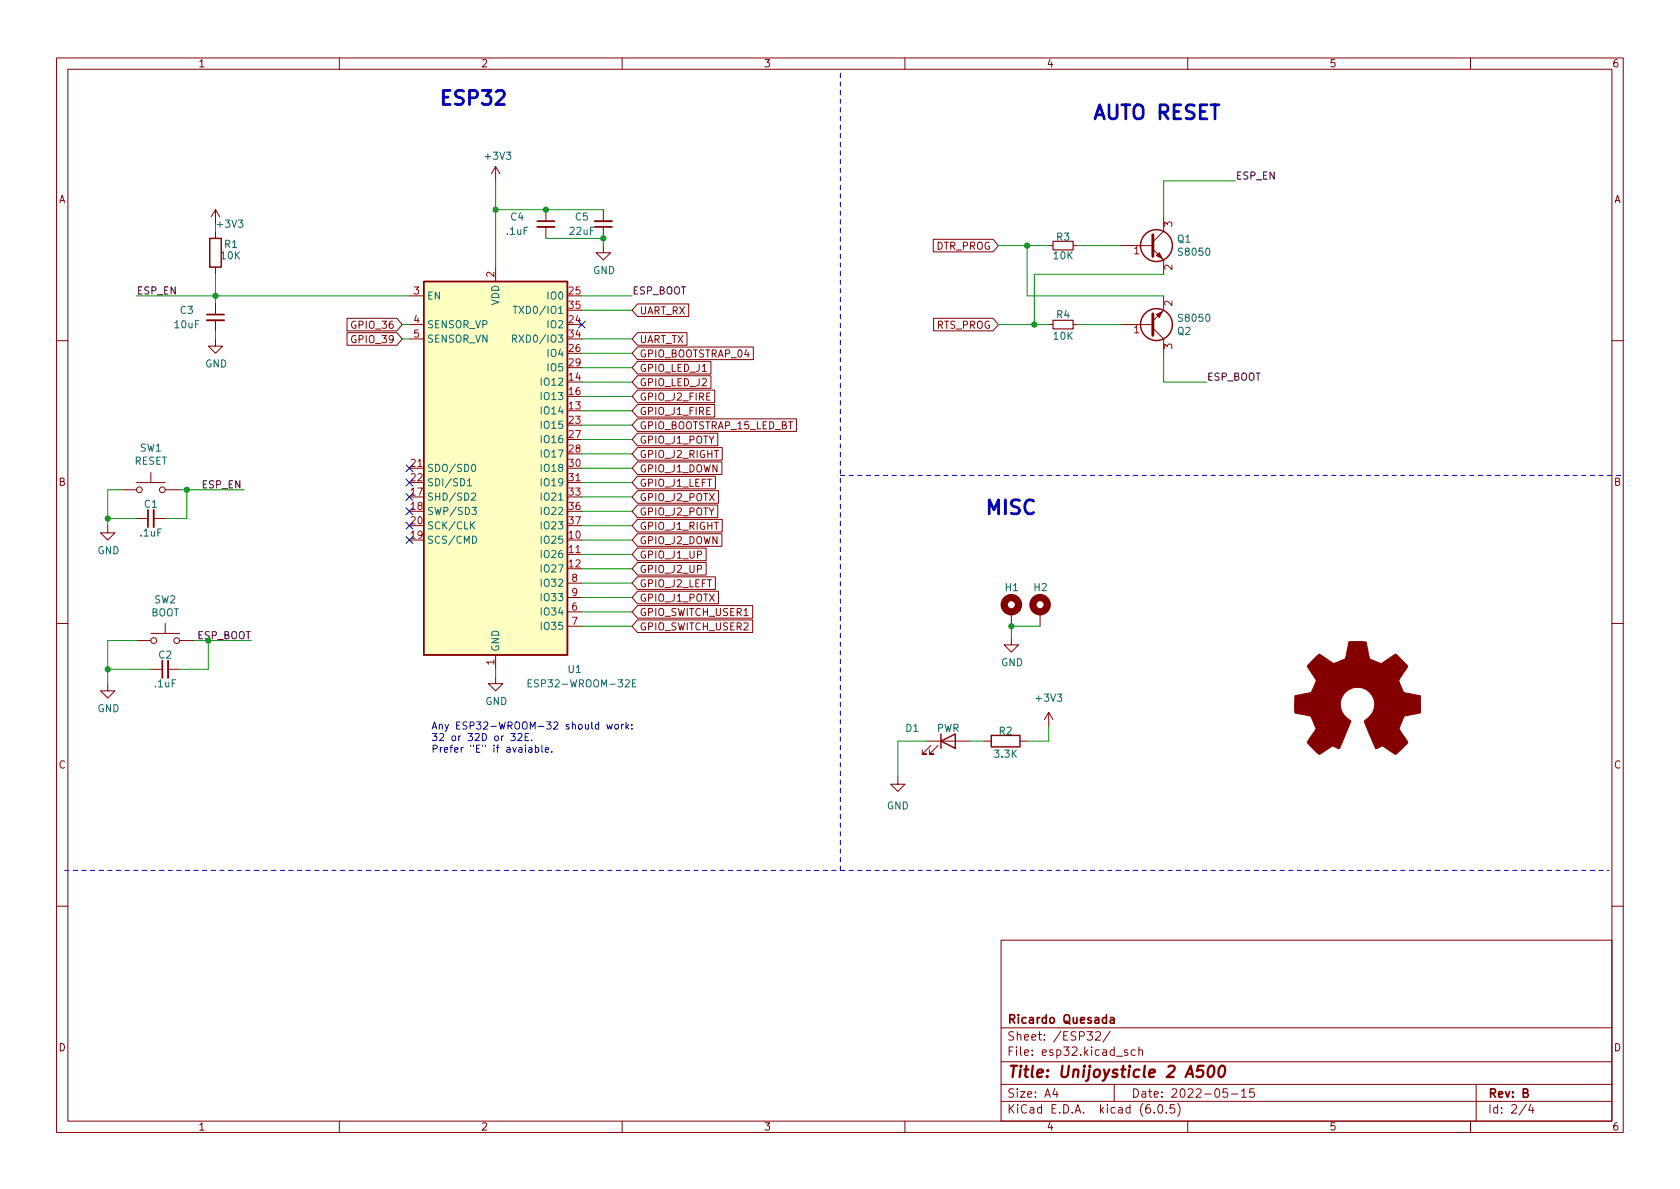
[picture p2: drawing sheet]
<svg xmlns="http://www.w3.org/2000/svg" width="297mm" height="210mm" viewBox="0 0 297 210" stroke-linecap="round" stroke-linejoin="round" font-family="sans-serif">
<g fill="none" stroke="#840000" stroke-width=".18">
<path d="M10 10.2h277v190.1h-277zM12 12.2h273v186.1h-273zM60 10.2v2M110 10.2v2M160 10.2v2M210 10.2v2M260 10.2v2M38.1 37.1v2.5M38.1 37.1l-.8 1.2M38.1 37.1l.8 1.2M87.6 29.5l-.7 1.2M87.6 29.5v2.5"/>
<path d="M87.6 29.5l.8 1.2M96.5 37.1v2M106.7 37.1v2M205.7 38.3v2.6l-1.9 1.9M38.1 59.9v1.3h1.3l-1.3 1.3-1.3-1.3h1.3M38.1 40.9v1.3M38.1 47.2v1.3M38.1 53.6v2M38.1 56.6v2.1M61.4 58.8h8.8l.9 1.1-.9 1.1h-8.8zM61.4 56.3h8.8l.9 1.1-.9 1.1h-8.8zM72.4 57.4h2.5"/>
<path d="M72.4 52.3h2.5M72.4 59.9h2.5M87.6 47.2v2.6M96.5 40.1v2.1M106.7 43.4v1.3h1.2l-1.2 1.3-1.3-1.3h1.3M106.7 40.1v2.1M112.7 58.8h8.8v2.2h-8.8l-.9-1.1zM112.7 53.7h9.1v2.3h-9.1l-.9-1.1zM165 42.3h10.6l.9 1.1-.9 1.1h-10.6zM165.1 56.3h10.5l.9 1.1-.9 1.1h-10.5zM185.4 57.4h.8M185.4 43.4h.8"/>
<path d="M189.7 57.4h.8M189.7 43.4h.8M198.1 57.4h5.7M198.1 43.4h5.7M203.8 44.1l1.9 1.9v2.5M203.8 58l1.9 1.9v2.6M205.7 52.3v2.6l-1.9 1.9M10 60.2h2M112.7 79.1h15v2.3h-15l-.9-1.1zM112.7 66.4h13v2.3h-13l-.9-1.1zM112.7 61.4h20.5v2.2h-20.5l-.9-1.1zM112.7 63.9h13v2.2h-13l-.9-1.1z"/>
<path d="M112.7 74.1h28.1v2.2h-28.1l-.9-1.1zM112.7 71.5h13.7v2.2h-13.7l-.9-1.1zM112.7 76.6h14.2v2.2h-14.2l-.9-1.1zM112.7 69h13.7v2.2h-13.7l-.9-1.1zM285 60.2h2M19 93v1.2h1.3l-1.3 1.3-1.2-1.3h1.2M21.6 86.6h2.5M24.1 91.7h2.1M24.1 85.3h5.1M26.7 83.6v1.7M27.2 91.7h2M29.2 86.6h2.5"/>
<path d="M72.4 82.8h2.5M100.3 98h2.6M100.3 85.3h2.6M112.7 86.8h14.3v2.2h-14.3l-.9-1.1zM112.7 84.2h13.8v2.2h-13.8l-.9-1.1zM112.7 89.3h14.2v2.2h-14.2l-.9-1.1zM112.7 94.4h14.9v2.2h-14.9l-.9-1.1zM112.7 81.7h14.9v2.2h-14.9l-.9-1.1zM112.7 91.8h15v2.3h-15l-.9-1.1zM112.7 99.5h12.2v2.2h-12.2l-.9-1.1zM112.7 96.9h12.2v2.2h-12.2l-.9-1.1zM10 110.2h2"/>
<path d="M24.1 113.3h2.6M26.7 112h5M26.7 118.4h2M29.2 110.2v1.8M29.7 118.4h2M31.7 113.3h2.6M87.6 119.6v1.3h1.3l-1.3 1.3-1.2-1.3h1.2M87.6 115.8v2.6M100.3 108.2h2.6M100.3 110.7h2.6M100.3 103.1h2.6M100.3 105.7h2.6"/>
<path d="M112.7 102h13.8v2.2h-13.8l-.9-1.1zM112.7 104.5h14.3v2.3h-14.3l-.9-1.1zM112.7 109.6h20.4v2.2h-20.4l-.9-1.1zM112.7 107.1h20.4v2.2h-20.4l-.9-1.1zM178.8 112.8v1.2h1.3l-1.3 1.3-1.3-1.3h1.3M178.8 108.2v2.5M183.9 108.2v2.5M285 110.2h2M19 120.9v1.3h1.3l-1.3 1.2-1.2-1.2h1.2M158.7 137.4v1.3h1.3l-1.3 1.2-1.2-1.2h1.2M163.8 131.1h7.6M164.6 131.8l-1.5 1.5h.7h-.7v-.7"/>
<path d="M165.9 131.8l-1.6 1.5h.8h-.8v-.7M174 131.1h1.3M180.3 131.1h1.3M185.4 126l-.7 1.2M185.4 126v2.5M185.4 126l.8 1.2M10 160.2h2M177 166.3h108v32h-108zM285 160.2h2M60 198.3v2M110 198.3v2M160 198.3v2"/>
<path d="M177 194.8h108M177 191.8h108M177 187.8h108M177 181.8h108M186.5 192.5l-.4 1h1M186.9 193v1M192.2 182.4h.9l-.5 .6 .5 .1v.7l-.2 .1h-.5l-.2-.1M193.7 182.6l.6-.2 .2 .2 .1 .3-1 1h1M196.3 182.4l-1.3 1.9M197 191.8v3M199.4 185.7l-.4-.1-.2 .2 .1 .3 .5 .1v.4h-.6M200.7 185.7l-.4-.1-.3 .3v.4l.1 .3h.6"/>
<path d="M201.4 185.8l.2-.2 .3 .1 .1 .9M201.4 185.1v1.5M204.1 196.7v.1M204.9 195.4l.2-.1a.81 .81 0 0 1 .6 .7 .81 .81 0 0 1-.3 .8h-.2a.81 .81 0 0 1-.6-.6 .81 .81 0 0 1 .3-.8zM206.2 196.7v.1M207.6 195.3h-.7v.7l.2-.1 .5 .1 .1 .2-.1 .5-.2 .1-.5-.1M208.2 195.1a1.72 1.72 0 0 1 0 2.3M210 198.3v2M217 192.5h-.7l-.1 .7 .2-.1 .5 .1 .2 .2-.1 .5-.2 .1-.6-.1M217.7 193.5h1.2M219.5 193l.4-.5v1.5M219.5 194h.9"/>
<path d="M221.7 192.5h-.7l-.1 .7 .2-.1 .5 .1 .2 .2-.1 .5-.2 .1-.6-.1M260 198.3v2M261 191.8v6.5M269.9 195.3l-1.3 1.9M270.6 195.3l-.3 1h.9M271 195.8v1"/>
<circle cx="24.6" cy="86.6" r=".51"/>
<circle cx="28.7" cy="86.6" r=".51"/>
<circle cx="27.2" cy="113.3" r=".51"/>
<circle cx="31.2" cy="113.3" r=".51"/>
</g>
<path d="M212.8 188.5h-.9l-.3 .9 .4-.2 .6 .1 .2 .3-.2 .7-.3 .2h-.5l-.3-.2M213.8 188.7a.46 .46 0 0 1 .5-.2 .46 .46 0 0 1 .4 .3 1.15 1.15 0 0 1-.8 1.7l-.2-.1a1.54 1.54 0 0 1 .1-1.7zM215.7 188.7a.46 .46 0 0 1 .5-.2 .46 .46 0 0 1 .4 .3 1.15 1.15 0 0 1-.8 1.7l-.2-.1a1.54 1.54 0 0 1 .1-1.7z" fill="none" stroke="#840000" stroke-width=".4"/>
<path d="M95 39.1h3M36.6 55.6h3M105.2 40.1h3M26.2 90.2v3M28.7 116.8v3.1M196.3 180h.6l.1 .9M197 180.3l-.5 .1a.29 .29 0 0 0-.2 .2 .29 .29 0 0 0 .2 .3h.5" fill="none" stroke="#840000" stroke-width=".3"/>
<path d="M186.2 56.6h3.5v1.6h-3.5zM186.2 42.7h3.5v1.5h-3.5z" fill="none" stroke="#840000" stroke-width=".2"/>
<path d="M105.2 39.1h3M36.6 56.6h3M95 40.1h3M27.2 90.2v3M29.7 116.8v3.1" fill="none" stroke="#840000" stroke-width=".33"/>
<g fill="none" stroke="#840000" stroke-width=".25">
<path d="M37.1 42.2h2v5h-2zM74.9 49.8h25.4v66h-25.4zM166.4 131.1l2.5-1.3v2.5zM166.4 129.8v2.5M175.3 130h5v2.1h-5z"/>
<circle cx="204.5" cy="57.4" r="2.82"/>
<circle cx="204.5" cy="43.4" r="2.82"/>
</g>
<path d="M203.8 41.5v3.8M203.8 55.5v3.8" fill="none" stroke="#840000" stroke-width=".51"/>
<g fill="#840000" stroke="#840000" stroke-width=".18">
<path d="M205 44.7l.5 1-1-.5z"/>
<path d="M231.8 117.1l1.5-1.4 2.4 1.6a4.7 4.7 0 0 0 2.2-.8l.6-3h2.9a.92 .92 0 0 1 .3 1l.5 2 2 .9 2.5-1.7a.97 .97 0 0 1 .8 .6l1.4 1.6-1.5 2.3-.1 .2 .2 .6 .7 1.5 2.9 .5 .1 3-2.9 .6-.9 2.3 1.5 2.4-1.5 1.5a.81 .81 0 0 1-.7 .6l-2.3-1.5-1.2 .5-2-4.9a3.1 3.1 0 0 0 1.8-3.4 3.1 3.1 0 0 0-3-2.6 3.1 3.1 0 0 0-3 2.4 3.1 3.1 0 0 0 1.7 3.5l.2 .1-2.1 4.9-1.1-.5a3.5 3.5 0 0 0-1.6 1l-.8 .5-2.1-2a.93 .93 0 0 1 .4-.9l1.1-1.6-.9-2.1a3.7 3.7 0 0 0-1.9-.5l-.9-.3v-2.8a.87 .87 0 0 1 .9-.3l1.9-.5 .7-1.3a.82 .82 0 0 0 0-1.2l-1.4-2.1z"/>
<path d="M204.5 55.6l1-.5-.5 1z"/>
</g>
<g fill="none" stroke="#840000" stroke-width="1.3">
<circle cx="178.8" cy="106.9" r="1.27"/>
<circle cx="183.9" cy="106.9" r="1.27"/>
</g>
<path d="M74.9 49.8h25.4v66h-25.4z" fill="#ffffc2" stroke="#ffffc2" stroke-width=".18"/>
<g fill="none" stroke="#006464" stroke-width=".18">
<path d="M90.6 59.9l.6-.1 .1-.1v-.3l-.7-.2v1.3M90.7 54.2h.8M90.9 59.9l.4 .6M91.1 54.2v1.2M82.7 85l.3-.4v1.3M82.7 85.9h.7M83.4 87.3l.5-.1 .2 .3-.8 1h.8M83.4 92.8l.5 .7M83.4 89.7h.8l-.4 .5 .4 .1v.6l-.2 .1-.6-.1M83.5 82.2l.2-.1a.68 .68 0 0 1 .4 .6 .68 .68 0 0 1-.4 .7l-.2-.1-.1-.4zM83.6 94.8a.64 .64 0 0 1 .7 .6 .64 .64 0 0 1-.7 .7zM83.9 92.3l-.7 .7"/>
<path d="M93.4 120.8h.4M94 120.2h-.6v1.3h.6M111.8 120.8h.4M112.4 120.2h-.6v1.3h.6"/>
</g>
<g fill="none" stroke="#0000c2" stroke-width=".18">
<path d="M90.3 129.7h.8l-.4 .5 .3 .1v.6l-.1 .1-.6-.1M91.6 129.8l.5-.1 .2 .4-.8 .9h.8M92.8 130.3h.5M93.5 129.7h-.7v1.3h.7M93.5 132.2h.5l.1 .8M94 130.9v.1M94.1 132.5h-.5l-.1 .2 .1 .3h.5M94.7 132.2h.3l.3 .2-.2 .6h-.4M94.7 131.8v1.2M95.8 131.8v1l.2 .2M96.4 132.6l.6-.1v-.3h-.4l-.2 .2 .1 .6h.5M97.6 132.9v.1"/>
<path d="M107.3 128.1l.2 .8 .3-.6 .2 .6 .3-.8M108.8 128.1h.3l.3 .2v.4l-.3 .2h-.3l-.1-.2zM109.9 128.1v.8M110.3 128.1l-.4 .2M110.7 127.7v1.2M110.8 128.5l.4 .4M111.2 128.1l-.5 .5M111.7 128.8v.1M111.7 128.1v.2"/>
</g>
<path d="M148.6 12.9v141M148.6 84.1h138.4M11.4 153.9h137.2M148.6 153.9h135.9" fill="none" stroke="#0000c2" stroke-width=".18" stroke-dasharray=".8 .8"/>
<g fill="none" stroke="#009600" stroke-width=".18">
<path d="M87.6 37.1h19.1M87.6 32v15.2M218.4 32h-12.7v6.3M24.1 52.3h48.3M38.1 48.5v5.1M38.1 58.7v1.2M71.1 57.4h1.3M71.1 59.9h1.3M96.5 42.2h10.2v1.2M102.9 52.3h8.9M102.9 54.9h8.9M102.9 59.9h8.9"/>
<path d="M176.5 57.4h8.9M176.5 43.4h8.9M181.6 43.4v8.9h24.1M190.5 57.4h7.6M190.5 43.4h7.6M205.7 48.5h-22.8v8.9M102.9 67.6h8.9M102.9 72.6h8.9M102.9 77.7h8.9M102.9 75.2h8.9M102.9 65h8.9M102.9 62.5h8.9"/>
<path d="M102.9 70.1h8.9M205.7 62.5v5.1h7.7M19 91.7h5.1M21.6 86.6h-2.6v6.4M31.7 86.6h11.5M33 86.6v5.1h-3.8M102.9 93h8.9M102.9 90.4h8.9M102.9 80.3h8.9M102.9 85.3h8.9M102.9 87.9h8.9M102.9 98h8.9"/>
<path d="M102.9 82.8h8.9M102.9 95.5h8.9M19 118.4h7.7M24.1 113.3h-5.1v7.6M34.3 113.3h10.1M36.8 113.3v5.1h-5.1M87.6 118.4v1.2M102.9 103.1h8.9M102.9 105.7h8.9M102.9 110.7h8.9M102.9 108.2h8.9M102.9 100.6h8.9"/>
<path d="M183.9 110.7h-5.1v2.1M163.8 131.1h-5.1v6.3M171.4 131.1h2.6M185.4 128.5v2.6h-3.8"/>
</g>
<g fill="none" stroke="#000084" stroke-width=".18">
<path d="M102.3 56.8l1.2 1.2M103.5 56.8l-1.2 1.2M71.8 89.8l1.2 1.2M71.8 94.9l1.2 1.2M71.8 87.3l1.2 1.2M71.8 84.7l1.2 1.2M71.8 92.3l1.2 1.3M71.8 82.2l1.2 1.2M73 89.8l-1.2 1.2M73 94.9l-1.2 1.2M73 87.3l-1.2 1.2M73 84.7l-1.2 1.2"/>
<path d="M73 92.3l-1.2 1.3M73 82.2l-1.2 1.2"/>
</g>
<g fill="#009600" stroke="#009600" stroke-width=".18">
<circle cx="19" cy="118.4" r=".46"/>
<circle cx="178.8" cy="110.7" r=".46"/>
<circle cx="33" cy="86.6" r=".46"/>
<circle cx="19" cy="91.7" r=".46"/>
<circle cx="38.1" cy="52.3" r=".46"/>
<circle cx="96.5" cy="37.1" r=".46"/>
<circle cx="87.6" cy="37.1" r=".46"/>
<circle cx="106.7" cy="42.2" r=".46"/>
<circle cx="182.9" cy="57.4" r=".46"/>
<circle cx="181.6" cy="43.4" r=".46"/>
</g>
<g font-size="3.5" fill="#0000c2">
<text x="77.5" y="18.6">ESP32</text>
<text x="193" y="21.1">AUTO RESET</text>
<text x="174" y="91">MISC</text>
</g>
<text font-size="2.8" fill="#840000" x="178" y="190.6">Title: Unijoysticle 2 A500</text>
<g font-size="2.1" fill="#840000">
<text x="178" y="184">Sheet: /ESP32/</text>
<text x="178" y="181">Ricardo Quesada</text>
<text x="178" y="186.7">File: esp32.kicad_sch</text>
<text x="178" y="196.9">KiCad E.D.A. kicad (6.0.5)</text>
<text x="178" y="194.1">Size: A4</text>
<text x="200" y="194.1">Date: 2022-05-15</text>
<text x="263" y="194.1">Rev: B</text>
<text x="263" y="196.9">Id: 2/4</text>
</g>
<g font-size="1.8" fill="#840000">
<text x="35" y="11.9">1</text>
<text x="85" y="11.9">2</text>
<text x="135" y="11.9">3</text>
<text x="185" y="11.9">4</text>
<text x="235" y="11.9">5</text>
<text x="285" y="11.9">6</text>
<text x="10.3" y="35.9">A</text>
<text x="285.3" y="35.9">A</text>
<text x="165.4" y="44.2">DTR_PROG</text>
<text x="62.5" y="58.1">GPIO_36</text>
<text x="113" y="55.6">UART_RX</text>
<text x="165.5" y="58.1">RTS_PROG</text>
<text x="62.5" y="60.7">GPIO_39</text>
<text x="113" y="60.7">UART_TX</text>
<text x="113" y="63.2">GPIO_BOOTSTRAP_04</text>
<text x="113" y="65.7">GPIO_LED_J1</text>
<text x="113" y="68.3">GPIO_LED_J2</text>
<text x="113" y="70.8">GPIO_J2_FIRE</text>
<text x="113" y="75.9">GPIO_BOOTSTRAP_15_LED_BT</text>
<text x="113" y="73.4">GPIO_J1_FIRE</text>
<text x="113" y="81">GPIO_J2_RIGHT</text>
<text x="113" y="83.5">GPIO_J1_DOWN</text>
<text x="113" y="78.4">GPIO_J1_POTY</text>
<text x="10.3" y="85.9">B</text>
<text x="113" y="88.6">GPIO_J2_POTX</text>
<text x="113" y="86.1">GPIO_J1_LEFT</text>
<text x="285.3" y="85.9">B</text>
<text x="113" y="91.1">GPIO_J2_POTY</text>
<text x="113" y="93.7">GPIO_J1_RIGHT</text>
<text x="113" y="96.2">GPIO_J2_DOWN</text>
<text x="113" y="101.3">GPIO_J2_UP</text>
<text x="113" y="98.8">GPIO_J1_UP</text>
<text x="113" y="103.8">GPIO_J2_LEFT</text>
<text x="113" y="106.4">GPIO_J1_POTX</text>
<text x="113" y="111.5">GPIO_SWITCH_USER2</text>
<text x="113" y="108.9">GPIO_SWITCH_USER1</text>
<text x="10.3" y="135.9">C</text>
<text x="285.3" y="135.9">C</text>
<text x="10.3" y="185.9">D</text>
<text x="285.3" y="185.9">D</text>
<text x="35" y="199.9">1</text>
<text x="85" y="199.9">2</text>
<text x="135" y="199.9">3</text>
<text x="185" y="199.9">4</text>
<text x="235" y="199.9">5</text>
<text x="285" y="199.9">6</text>
</g>
<g font-size="1.8" fill="#006464">
<text x="85.9" y="28.2">+3V3</text>
<text x="89.6" y="41.5">.1uF</text>
<text x="90.3" y="39">C4</text>
<text x="100.8" y="41.5">22uF</text>
<text x="101.7" y="39">C5</text>
<text x="39.1" y="45.8">10K</text>
<text x="39.7" y="43.8">R1</text>
<text x="186.3" y="45.8">10K</text>
<text x="186.8" y="42.5">R3</text>
<text x="208.2" y="42.9">Q1</text>
<text x="208.6" y="45.2">S8050</text>
<text x="75.4" y="53">EN</text>
<text x="97" y="53">IO0</text>
<text x="104.8" y="48.5">GND</text>
<text x="31" y="58">10uF</text>
<text x="31.9" y="55.5">C3</text>
<text x="75.4" y="58">SENSOR_VP</text>
<text x="88.3" y="54" transform="rotate(-90 88.3 54)">VDD</text>
<text x="92" y="55.5">TXD0/IO1</text>
<text x="97" y="58">IO2</text>
<text x="186.8" y="56.3">R4</text>
<text x="208.2" y="59.2">Q2</text>
<text x="208.6" y="56.9">S8050</text>
<text x="36.3" y="65">GND</text>
<text x="75.4" y="60.6">SENSOR_VN</text>
<text x="91.8" y="60.6">RXD0/IO3</text>
<text x="97" y="63.1">IO4</text>
<text x="97" y="65.7">IO5</text>
<text x="186.3" y="60.1">10K</text>
<text x="96" y="68.2">IO12</text>
<text x="96" y="70.7">IO13</text>
<text x="96" y="73.3">IO14</text>
<text x="96" y="75.8">IO15</text>
<text x="23.7" y="82.2">RESET</text>
<text x="24.8" y="79.9">SW1</text>
<text x="75.4" y="83.4">SDO/SD0</text>
<text x="96" y="78.4">IO16</text>
<text x="96" y="80.9">IO17</text>
<text x="96" y="83.4">IO18</text>
<text x="25.5" y="89.8">C1</text>
<text x="75.4" y="88.5">SHD/SD2</text>
<text x="75.4" y="86">SDI/SD1</text>
<text x="96" y="86">IO19</text>
<text x="96" y="88.5">IO21</text>
<text x="24.9" y="94.9">.1uF</text>
<text x="75.4" y="91.1">SWP/SD3</text>
<text x="75.4" y="93.6">SCK/CLK</text>
<text x="96" y="91.1">IO22</text>
<text x="96" y="93.6">IO23</text>
<text x="17.2" y="98">GND</text>
<text x="75.4" y="96.1">SCS/CMD</text>
<text x="96" y="96.1">IO25</text>
<text x="96" y="98.7">IO26</text>
<text x="96" y="101.2">IO27</text>
<text x="27.3" y="106.7">SW2</text>
<text x="96" y="103.8">IO32</text>
<text x="96" y="106.3">IO33</text>
<text x="177.8" y="104.5">H1</text>
<text x="182.8" y="104.5">H2</text>
<text x="26.7" y="109">BOOT</text>
<text x="96" y="108.8">IO34</text>
<text x="96" y="111.4">IO35</text>
<text x="28.1" y="116.5">C2</text>
<text x="88.3" y="115.3" transform="rotate(-90 88.3 115.3)">GND</text>
<text x="100.5" y="119">U1</text>
<text x="177" y="117.8">GND</text>
<text x="17.2" y="125.9">GND</text>
<text x="27.4" y="121.5">.1uF</text>
<text x="85.8" y="124.7">GND</text>
<text x="94.4" y="121.5">ESP32-WROOM-32E</text>
<text x="183.3" y="124.1">+3V3</text>
<text x="160.2" y="129.4">D1</text>
<text x="165.6" y="129.4">PWR</text>
<text x="176.7" y="129.9">R2</text>
<text x="175.9" y="134">3.3K</text>
<text x="156.8" y="143.1">GND</text>
</g>
<g font-size="1.8" fill="#0f0f0f">
<text x="218.4" y="31.7">ESP_EN</text>
<text x="24.1" y="52.1">ESP_EN</text>
<text x="111.8" y="52.1">ESP_BOOT</text>
<text x="213.4" y="67.3">ESP_BOOT</text>
<text x="35.6" y="86.3">ESP_EN</text>
</g>
<g font-size="1.8" fill="#009600">
<text x="38.6" y="40.3">+3V3</text>
<text x="34.8" y="113">ESP_BOOT</text>
</g>
<g font-size="1.8" fill="#a90000">
<text x="207.3" y="40.1" transform="rotate(-90 207.3 40.1)">3</text>
<text x="200.5" y="45">1</text>
<text x="207.3" y="47.7" transform="rotate(-90 207.3 47.7)">2</text>
<text x="73.2" y="52.1">3</text>
<text x="87.4" y="49" transform="rotate(-90 87.4 49)">2</text>
<text x="100.6" y="52.1">25</text>
<text x="73.2" y="57.1">4</text>
<text x="73.2" y="59.7">5</text>
<text x="100.6" y="57.1">24</text>
<text x="100.6" y="59.7">34</text>
<text x="100.6" y="54.6">35</text>
<text x="200.5" y="58.9">1</text>
<text x="207.3" y="54.1" transform="rotate(-90 207.3 54.1)">2</text>
<text x="100.6" y="62.2">26</text>
<text x="100.6" y="64.8">29</text>
<text x="207.3" y="61.7" transform="rotate(-90 207.3 61.7)">3</text>
<text x="100.6" y="67.3">14</text>
<text x="100.6" y="69.8">16</text>
<text x="100.6" y="72.4">13</text>
<text x="100.6" y="74.9">23</text>
<text x="100.6" y="77.5">27</text>
<text x="72.7" y="82.5">21</text>
<text x="100.6" y="80">28</text>
<text x="100.6" y="82.5">30</text>
<text x="72.7" y="87.6">17</text>
<text x="72.7" y="85.1">22</text>
<text x="100.6" y="85.1">31</text>
<text x="100.6" y="87.6">33</text>
<text x="72.7" y="90.2">18</text>
<text x="72.7" y="95.2">19</text>
<text x="72.7" y="92.7">20</text>
<text x="100.6" y="95.2">10</text>
<text x="100.6" y="90.2">36</text>
<text x="100.6" y="92.7">37</text>
<text x="100.6" y="97.8">11</text>
<text x="100.6" y="100.3">12</text>
<text x="101.1" y="107.9">6</text>
<text x="101.1" y="102.9">8</text>
<text x="101.1" y="105.4">9</text>
<text x="101.1" y="110.5">7</text>
<text x="87.4" y="117.6" transform="rotate(-90 87.4 117.6)">1</text>
</g>
<g font-size="1.8" fill="#0000c2">
<text x="76.2" y="129">Any ESP32-WROOM-32 should work:</text>
<text x="76.2" y="131">32 or 32D or 32E.</text>
<text x="76.2" y="133.1">Prefer &quot;E&quot; if avaiable.</text>
</g>
</svg>
